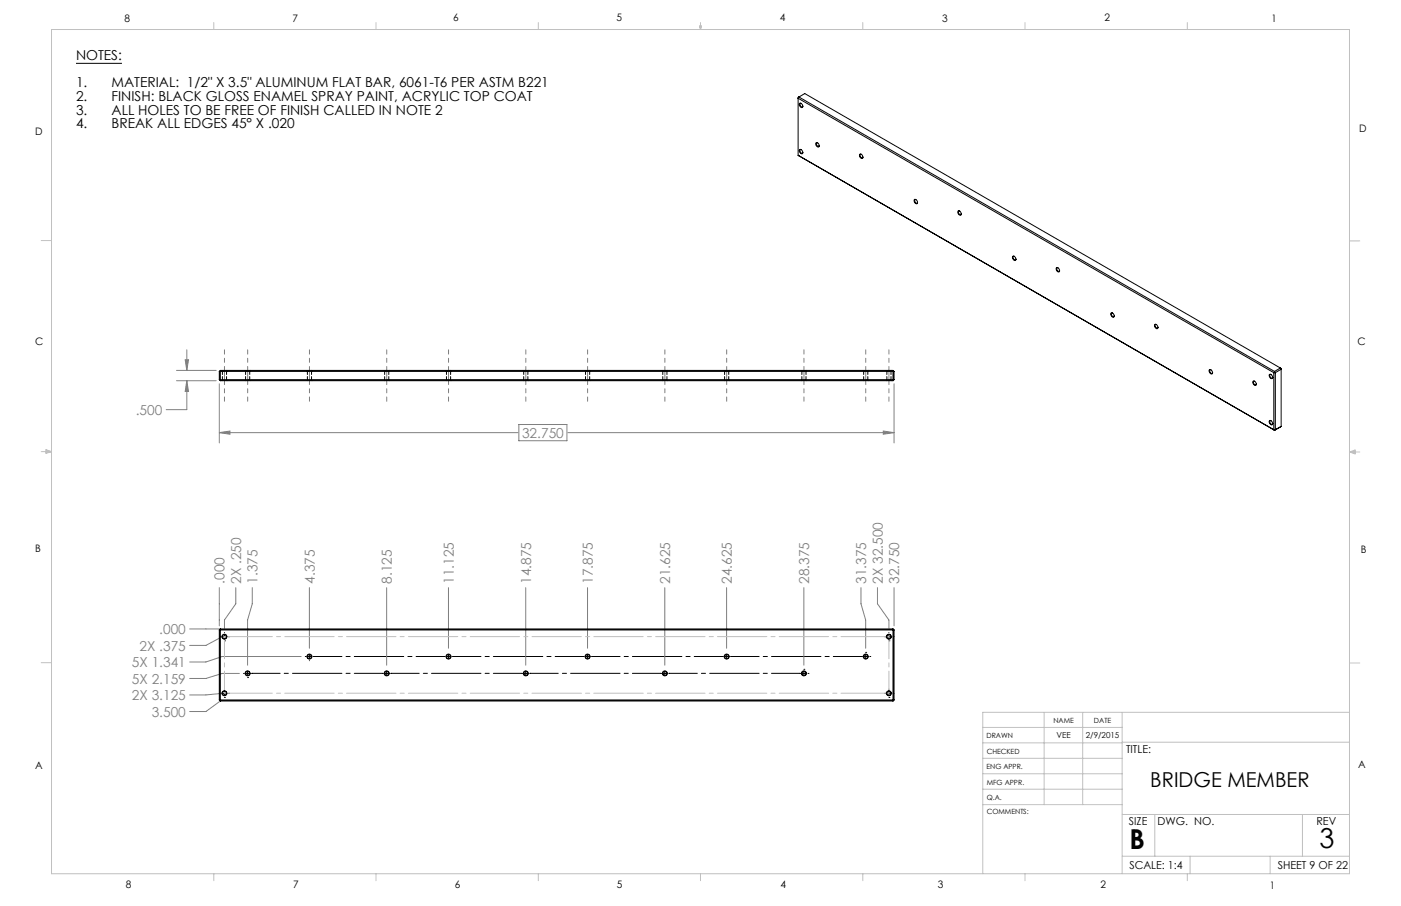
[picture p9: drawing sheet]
<svg xmlns="http://www.w3.org/2000/svg" width="432mm" height="279mm" viewBox="0 0 432 279" stroke-linecap="round" stroke-linejoin="round" font-family="sans-serif">
<g fill="none" stroke="#000" stroke-width=".31">
<path d="M23.4 19.5h14.2M67.9 196.4h.1M68.5 196.4h1.3M69.2 197.6h.1M69.2 195.1h.1M69.2 195.7v1.3M70.4 196.4h.1M272.7 196.4h.1M273.3 196.4h1.3M274 197.6h.1M274 195.1h.1M274 195.7v1.3"/>
<path d="M275.2 196.4h.1M67.9 213.8h.1M68.5 213.8h1.3M69.2 215.1h.1M69.2 212.5h.1M69.2 213.2v1.3M70.4 213.8h.1M75 207.7h.1M75.7 207.7h1.2M76.3 209h.1M76.3 207v1.3M77.6 207.7h.1"/>
<path d="M94.1 202.5h.1M94.7 202.5h1.3M95.4 201.8v1.3M95.4 203.7v.1M96.6 202.5h.1M117.9 207.7h.1M118.5 207.7h1.3M119.2 207v1.3M120.4 207.7h.1M136.9 202.5h.1M137.6 202.5h1.3M138.2 201.8v1.3"/>
<path d="M139.5 202.5h.1M160.8 207.7h.1M161.4 207.7h1.3M162 207v1.3M163.3 207.7h.1M179.8 202.5h.1M180.4 202.5h1.3M181.1 201.8v1.3M182.4 202.5h.1M203.6 207.7h.1M204.3 207.7h1.2M204.9 207v1.3"/>
<path d="M206.2 207.7h.1M222.7 202.5h.1M223.3 202.5h1.3M223.9 201.8v1.3M225.2 202.5h.1M246.5 207.7h.1M247.1 207.7h1.3M247.8 206.4h.1M247.8 207v1.3M249 207.7h.1M265.5 202.5h.1M266.2 202.5h1.2"/>
<path d="M266.8 201.2h.1M266.8 201.8v1.3M268.1 202.5h.1M272.7 213.8h.1M273.3 213.8h1.3M274 215.1h.1M274 212.5h.1M274 213.2v1.3M275.2 213.8h.1"/>
</g>
<g fill="none" stroke="#808080" stroke-width=".31">
<path d="M54.4 114.2h12.2M54.4 117.4h12.2M57.1 110.9h1l-.5 3.3zM57.6 117.4v8.9h-6.4M57.6 107.9v6.3M57.6 117.4l.5 3.3h-1zM67.6 118.4v18.2M275.6 118.4v18.2M67.6 133.4h92M67.6 133.4l3.3-.5v1zM159.9 130.9h14.8v5h-14.8zM175.1 133.4h100.5"/>
<path d="M272.2 132.9l3.4 .5-3.4 .5zM58.5 194h9.4M67.6 181.2v11.8M69.2 196.4h-.7l-5 2.6h-5M72.7 181.2v5l-3.5 5v2.6M77.8 181.2v5l-1.5 5v13.9M95.4 181.2v18.7M119.2 181.2v23.9M138.2 181.2v18.7M162 181.2v23.9M181.1 181.2v18.7M204.9 181.2v23.9"/>
<path d="M223.9 181.2v18.7M247.8 181.2v23.9M265.4 181.2v5l1.4 5v8.7M270.4 181.2v5l3.6 5v2.6M275.6 181.2v11.8M67.9 213.8h.6l-5 .5h-5M67.9 216.2l-4.4 3.2h-5M73.8 207.7h-5.3l-5 1.5h-5M92.8 202.5h-24.3l-5 1.7h-5"/>
</g>
<path d="M77.6 207.6h40.3M96.7 202.5h40.3M120.5 207.6h40.3M139.5 202.5h40.3M163.3 207.6h40.3M182.4 202.5h40.3M206.2 207.6h40.3M225.2 202.5h40.4" fill="none" stroke="#000" stroke-width=".31" stroke-dasharray="15.2 1.3 1.3 1.3" stroke-dashoffset="6.5"/>
<path d="M69.2 117.3v-2.9M76.3 117.3v-2.9M95.4 117.3v-2.9M119.2 117.3v-2.9M138.2 117.3v-2.9M162.1 117.3v-2.9M181.1 117.3v-2.9M204.9 117.3v-2.9M224 117.3v-2.9M247.8 117.3v-2.9M266.8 117.3v-2.9M274 117.3v-2.9" fill="none" stroke="#808080" stroke-width=".31" stroke-dasharray="15.2 1.3 1.3 1.3"/>
<g fill="none" stroke="#808080" stroke-width=".31" stroke-dasharray="15.2 1.3 1.3 1.3" stroke-dashoffset="13.9">
<path d="M69.2 107.9v6.5M76.3 107.9v6.5M95.4 107.9v6.5M119.2 107.9v6.5M138.2 107.9v6.5M162.1 107.9v6.5M181.1 107.9v6.5M204.9 107.9v6.5M224 107.9v6.5M247.8 107.9v6.5M266.8 107.9v6.5M274 107.9v6.5"/>
<path d="M69.2 123.8v-6.5M76.3 123.8v-6.5M95.4 123.8v-6.5M119.2 123.8v-6.5M138.2 123.8v-6.5M162.1 123.8v-6.5M181.1 123.8v-6.5M204.9 123.8v-6.5M224 123.8v-6.5M247.8 123.8v-6.5M266.8 123.8v-6.5M274 123.8v-6.5"/>
</g>
<path d="M69.2 196.3h204.8M69.2 213.8h204.8" fill="none" stroke="#c0c0c0" stroke-width=".31" stroke-dasharray="15.2 1.3 1.3 1.3" stroke-dashoffset=".5"/>
<path d="M69.2 196.3v17.5M274 196.3v17.5" fill="none" stroke="#c0c0c0" stroke-width=".31" stroke-dasharray="15.2 1.3 1.3 1.3" stroke-dashoffset="8.4"/>
<g fill="none" stroke="#c0c0c0" stroke-width=".31">
<path d="M15.9 9.1h400v260.4h-400zM65.9 6.9v2.2M115.9 6.9v2.2M165.9 6.9v2.2M215.6 8h.6l-.3 1.1zM215.7 8l.2 1.1M215.9 6.9v2.2M216 8l-.1 1.1M265.9 6.9v2.2M315.9 6.9v2.2M365.9 6.9v2.2M12.7 74.2h3.2"/>
<path d="M415.9 74.3h3.2M12.7 139.3h3.2M14.2 139.1l1.7 .2M14.2 138.7l1.7 .6-1.7 .5zM15.9 139.3l-1.7 .3M415.9 139.4h3.2M415.9 139.4l1.8-.6v1.2zM415.9 139.4l1.8 .3M417.7 139.2l-1.8 .2M12.7 204.4h3.2M321.8 219.7v28.4M333.7 219.7v28.4"/>
<path d="M345.9 219.7v49.8M415.9 204.5h3.2M415.9 219.7h-113v49.8M302.9 233.9h43M302.9 229.1h43M302.9 224.3h43M302.9 238.6h43M345.9 228.9h70M302.9 248.1h43M302.9 243.4h43M345.9 251.2h70M355.9 251.2v12.9"/>
<path d="M401.4 251.2v12.9M65.9 269.5v2.1M115.9 269.5v2.1M165.9 269.5v2.1M215.9 269.5v2.1M265.9 269.5v2.1M315.9 269.5v2.1M345.9 264.1h70M365.9 269.5v2.1M366.8 264.1v5.4M391.5 264.1v5.4"/>
</g>
<path d="M57.1 110.9h1l-.5 3.3zM57.6 117.4l.5 3.3h-1zM67.6 133.4l3.3-.5v1zM272.2 132.9l3.4 .5-3.4 .5z" fill="#808080"/>
<g fill="none" stroke="#000" stroke-width=".31">
<path d="M246.2 29.9l-.2 .4 146.6 84.6M246.2 29.9l146.6 84.6M246.2 29.9l-.2 .1v17.9M246.2 29.9l1.8-1 146.6 84.6M246.5 31.9a.79 .79 0 0 1 .8 .4 .79 .79 0 0 1-.1 .9 .95 .95 0 0 1-.7-1.3zM246.9 31.9h-.1a.6 .6 0 0 0-.1 .7 .6 .6 0 0 0 .7 .3v-.2M246 47.9l146.6 84.6M246 47.9l146.8 84.8M246.5 46.1a.79 .79 0 0 1 .8 .4 .79 .79 0 0 1-.1 .9 .95 .95 0 0 1-.7-1.3zM246.9 46.1a.57 .57 0 0 0-.4 .7 .57 .57 0 0 0 .7 .5l.2-.3M251.5 44a.8 .8 0 0 1 .9 .4 .8 .8 0 0 1-.2 1 .95 .95 0 0 1-.7-1.4zM252 44.1l-.1-.1a.59 .59 0 0 0-.2 .8 .59 .59 0 0 0 .7 .2l.1-.1"/>
<path d="M265 47.6a.81 .81 0 0 1 .8 .4 .81 .81 0 0 1-.1 .9 .95 .95 0 0 1-.7-1.3zM265.5 47.6h-.1a.59 .59 0 0 0-.2 .7 .59 .59 0 0 0 .7 .3l.1-.2M281.8 61.5a.8 .8 0 0 1 .9 .4 .8 .8 0 0 1-.2 1 .95 .95 0 0 1-.7-1.4zM282.3 61.6l-.1-.1a.6 .6 0 0 0-.2 .8 .6 .6 0 0 0 .8 .2v-.1M295.3 65.1a.81 .81 0 0 1 .8 .4 .81 .81 0 0 1-.1 .9 .95 .95 0 0 1-.7-1.3zM295.8 65.1h-.1a.59 .59 0 0 0-.2 .7 .59 .59 0 0 0 .7 .3l.1-.2M312.1 79.1a.74 .74 0 0 1 .9 .3 .74 .74 0 0 1-.2 1l-.5-.4zM312.6 79.1l-.1-.1a.6 .6 0 0 0-.2 .8 .6 .6 0 0 0 .8 .2v-.1M325.6 82.5a.81 .81 0 0 1 .8 .5 .81 .81 0 0 1-.1 .9 .95 .95 0 0 1-.7-1.4zM326.1 82.6a.55 .55 0 0 0-.3 .7 .55 .55 0 0 0 .7 .3l.1-.2M342.5 96.5a.8 .8 0 0 1 .8 .5 .8 .8 0 0 1-.2 .9 .98 .98 0 0 1-.6-1.4zM342.9 96.6l-.1-.1a.6 .6 0 0 0-.1 .8 .6 .6 0 0 0 .7 .2v-.1"/>
<path d="M67.6 114.5v2.6M67.6 117.1h208M67.6 114.5h208M67.6 117.1l.3 .3M67.9 114.2v3.2M67.9 114.2h207.3M67.9 114.2l-.3 .3M67.9 117.4h207.3M275.2 114.2v3.2M275.2 114.2l.4 .3M275.6 114.5v2.6M275.6 117.1l-.4 .3"/>
<path d="M356 100a.81 .81 0 0 1 .7 .5 .81 .81 0 0 1-.1 .9 .95 .95 0 0 1-.6-1.4zM356.4 100.1l-.1-.1a.6 .6 0 0 0-.2 .8 .6 .6 0 0 0 .8 .3v-.2M372.8 114a.8 .8 0 0 1 .8 .5 .8 .8 0 0 1-.1 .9 .98 .98 0 0 1-.7-1.4zM373.2 114.1l-.1-.1a.6 .6 0 0 0-.1 .8 .6 .6 0 0 0 .7 .2v-.1M386.3 117.5a.8 .8 0 0 1 .8 .5 .8 .8 0 0 1-.2 .9 .95 .95 0 0 1-.6-1.4zM386.7 117.6l-.1-.1a.6 .6 0 0 0-.2 .8 .6 .6 0 0 0 .8 .3v-.2M391.3 115.5a.78 .78 0 0 1 .8 .4 .78 .78 0 0 1-.1 .9 .93 .93 0 0 1-.7-1.3zM391.8 115.5h-.2a.6 .6 0 0 0-.1 .7 .6 .6 0 0 0 .7 .3l.1-.2M392.6 114.9h.5M392.6 114.9v17.6M392.8 114.5l-.2 .4M392.8 114.5l.3 .4"/>
<path d="M393.1 114.9v17.6h-.5M394.6 113.5l.3 .4-1.8 1M394.6 113.5l-1.8 1M394.6 113.5l.3 .1v17.9l-2.1 1.2M391.3 129.7a.8 .8 0 0 1 .8 .5 .8 .8 0 0 1-.1 .9 .95 .95 0 0 1-.7-1.4zM391.8 129.8l-.2-.1a.6 .6 0 0 0-.1 .8 .6 .6 0 0 0 .7 .2l.1-.1M392.6 132.5l.2 .2M67.6 194.3h208M67.6 194.3v21.6M67.9 194v22.2M67.9 194l-.3 .3M67.9 194h207.3"/>
<path d="M275.2 194v22.2M275.2 194l.4 .3M275.6 194.3v21.6M67.6 215.9h208M67.6 215.9l.3 .3M67.9 216.2h207.3M275.6 215.9l-.4 .3"/>
<circle cx="69.2" cy="196.3" r=".75"/>
<circle cx="69.2" cy="196.3" r=".63"/>
<circle cx="274" cy="196.3" r=".75"/>
<circle cx="274" cy="196.3" r=".63"/>
<circle cx="69.2" cy="213.8" r=".75"/>
<circle cx="69.2" cy="213.8" r=".63"/>
<circle cx="76.3" cy="207.7" r=".63"/>
<circle cx="76.3" cy="207.7" r=".77"/>
<circle cx="95.4" cy="202.5" r=".63"/>
<circle cx="95.4" cy="202.5" r=".77"/>
<circle cx="119.2" cy="207.7" r=".63"/>
<circle cx="119.2" cy="207.7" r=".77"/>
<circle cx="138.2" cy="202.5" r=".63"/>
<circle cx="138.2" cy="202.5" r=".77"/>
<circle cx="162" cy="207.7" r=".63"/>
<circle cx="162" cy="207.7" r=".77"/>
<circle cx="181.1" cy="202.5" r=".63"/>
<circle cx="181.1" cy="202.5" r=".77"/>
<circle cx="204.9" cy="207.7" r=".63"/>
<circle cx="204.9" cy="207.7" r=".77"/>
<circle cx="223.9" cy="202.5" r=".63"/>
<circle cx="224" cy="202.5" r=".77"/>
<circle cx="247.8" cy="207.7" r=".63"/>
<circle cx="247.8" cy="207.7" r=".77"/>
<circle cx="266.8" cy="202.5" r=".63"/>
<circle cx="266.8" cy="202.5" r=".77"/>
<circle cx="274" cy="213.8" r=".75"/>
<circle cx="274" cy="213.8" r=".63"/>
</g>
<g fill="none" stroke="#000" stroke-width=".31" stroke-dasharray="1.3 .6" stroke-dashoffset=".6">
<path d="M68.5 114.4h1.3M69.8 117.3h-1.3M75.7 114.4h1.3M77 117.3h-1.3M94.7 114.4h1.3M96 117.3h-1.3M118.6 114.4h1.2M119.8 117.3h-1.2M137.6 114.4h1.3M138.9 117.3h-1.3M161.4 114.4h1.3M162.7 117.3h-1.3"/>
<path d="M180.5 114.4h1.2M181.7 117.3h-1.2M204.3 114.4h1.3M205.6 117.3h-1.3M223.3 114.4h1.3M224.6 117.3h-1.3M247.1 114.4h1.3M248.4 117.3h-1.3M266.2 114.4h1.3M267.5 117.3h-1.3M273.3 114.4h1.3M274.6 117.3h-1.3"/>
</g>
<g fill="none" stroke="#000" stroke-width=".31" stroke-dasharray="1.3 .6">
<path d="M68.4 114.2l.1 .2M68.5 117.3l-.1 .1M69.8 114.4l.2-.2M70 117.4l-.2-.1M75.6 114.2l.1 .2M75.7 117.3l-.1 .1M77 114.4l.1-.2M77.1 117.4l-.1-.1M94.6 114.2l.1 .2M94.7 117.3l-.1 .1M96 114.4l.1-.2M96.1 117.4l-.1-.1"/>
<path d="M118.4 114.2l.2 .2M118.6 117.3l-.2 .1M119.8 114.4l.2-.2M120 117.4l-.2-.1M137.5 114.2l.1 .2M137.6 117.3l-.1 .1M138.9 114.4l.1-.2M139 117.4l-.1-.1M161.3 114.2l.1 .2M161.4 117.3l-.1 .1M162.7 114.4l.1-.2M162.8 117.4l-.1-.1"/>
<path d="M180.3 114.2l.2 .2M180.5 117.3l-.2 .1M181.7 114.4l.2-.2M181.9 117.4l-.2-.1M204.2 114.2l.1 .2M204.3 117.3l-.1 .1M205.6 114.4l.1-.2M205.7 117.4l-.1-.1M223.2 114.2l.1 .2M223.3 117.3l-.1 .1M224.6 114.4l.1-.2M224.7 117.4l-.1-.1"/>
<path d="M247 114.2l.1 .2M247.1 117.3l-.1 .1M248.4 114.4l.1-.2M248.5 117.4l-.1-.1M266.1 114.2l.1 .2M266.2 117.3l-.1 .1M267.5 114.4l.1-.2M267.6 117.4l-.1-.1M273.2 114.2l.1 .2M273.3 117.3l-.1 .1M274.6 114.4l.1-.2M274.7 117.4l-.1-.1"/>
</g>
<g fill="none" stroke="#000" stroke-width=".31" stroke-dasharray="1.3 .6" stroke-dashoffset=".1">
<path d="M68.5 114.4v2.9M69.8 117.3v-2.9M75.7 114.4v2.9M77 117.3v-2.9M94.7 114.4v2.9M96 117.3v-2.9M118.6 114.4v2.9M119.8 117.3v-2.9M137.6 114.4v2.9M138.9 117.3v-2.9M161.4 114.4v2.9M162.7 117.3v-2.9"/>
<path d="M180.5 114.4v2.9M181.7 117.3v-2.9M204.3 114.4v2.9M205.6 117.3v-2.9M223.3 114.4v2.9M224.6 117.3v-2.9M247.1 114.4v2.9M248.4 117.3v-2.9M266.2 114.4v2.9M267.5 117.3v-2.9M273.3 114.4v2.9M274.6 117.3v-2.9"/>
</g>
<g font-size="8.5">
<text x="348.1" y="261.8">B</text>
<text x="406.7" y="261.6">3</text>
</g>
<text font-size="6.3" x="354.5" y="242.8">BRIDGE MEMBER</text>
<g font-size="4.2">
<text x="23.4" y="18.6">NOTES:</text>
<text x="23.4" y="27">1.</text>
<text x="34.4" y="27">MATERIAL: 1/2&quot; X 3.5&quot; ALUMINUM FLAT BAR, 6061-T6 PER ASTM B221</text>
<text x="23.4" y="31.1">2.</text>
<text x="23.4" y="35.3">3.</text>
<text x="34.4" y="31.1">FINISH: BLACK GLOSS ENAMEL SPRAY PAINT, ACRYLIC TOP COAT</text>
<text x="34.4" y="35.3">ALL HOLES TO BE FREE OF FINISH CALLED IN NOTE 2</text>
<text x="23.4" y="39.5">4.</text>
<text x="34.4" y="39.5">BREAK ALL EDGES 45° X .020</text>
</g>
<g font-size="4.2" fill="#808080">
<text x="41.9" y="127.9">.500</text>
<text x="160.9" y="135">32.750</text>
<text x="69.2" y="180" transform="rotate(-90 69.2 180)">.000</text>
<text x="74.3" y="180" transform="rotate(-90 74.3 180)">2X .250</text>
<text x="79.4" y="180" transform="rotate(-90 79.4 180)">1.375</text>
<text x="97" y="180" transform="rotate(-90 97 180)">4.375</text>
<text x="120.8" y="180" transform="rotate(-90 120.8 180)">8.125</text>
<text x="139.8" y="180" transform="rotate(-90 139.8 180)">11.125</text>
<text x="163.7" y="180" transform="rotate(-90 163.7 180)">14.875</text>
<text x="182.7" y="180" transform="rotate(-90 182.7 180)">17.875</text>
<text x="206.5" y="180" transform="rotate(-90 206.5 180)">21.625</text>
<text x="225.6" y="180" transform="rotate(-90 225.6 180)">24.625</text>
<text x="249.4" y="180" transform="rotate(-90 249.4 180)">28.375</text>
<text x="267" y="180" transform="rotate(-90 267 180)">31.375</text>
<text x="272.1" y="180" transform="rotate(-90 272.1 180)">2X 32.500</text>
<text x="277.2" y="180" transform="rotate(-90 277.2 180)">32.750</text>
<text x="49.1" y="195.5">.000</text>
<text x="43" y="200.6">2X .375</text>
<text x="40.7" y="205.7">5X 1.341</text>
<text x="40.7" y="210.8">5X 2.159</text>
<text x="40.7" y="215.9">2X 3.125</text>
<text x="46.8" y="221">3.500</text>
</g>
<g font-size="3.4">
<text x="347.1" y="232.3">TITLE:</text>
<text x="347.9" y="254.3">SIZE</text>
<text x="356.7" y="254.4">DWG. NO.</text>
<text x="405.7" y="254.5">REV</text>
<text x="348.1" y="267.9">SCALE: 1:4</text>
<text x="393.8" y="267.9">SHEET 9 OF 22</text>
</g>
<g font-size="3.2">
<text x="38.3" y="6.7">8</text>
<text x="90.2" y="6.7">7</text>
<text x="139.7" y="6.5">6</text>
<text x="190" y="6.5">5</text>
<text x="240.4" y="6.5">4</text>
<text x="290.4" y="6.7">3</text>
<text x="340.4" y="6.5">2</text>
<text x="391.9" y="6.7">1</text>
<text x="10.9" y="41.6">D</text>
<text x="418.9" y="40.7">D</text>
<text x="10.9" y="106.3">C</text>
<text x="418.4" y="106.4">C</text>
<text x="10.8" y="170.2">B</text>
<text x="419.4" y="170.6">B</text>
<text x="10.8" y="237.2">A</text>
<text x="418.6" y="236.8">A</text>
<text x="38.8" y="273.8">8</text>
<text x="90.4" y="273.8">7</text>
<text x="140.2" y="273.8">6</text>
<text x="190.1" y="273.9">5</text>
<text x="240.5" y="273.8">4</text>
<text x="289" y="273.9">3</text>
<text x="339.1" y="273.8">2</text>
<text x="391.4" y="274.1">1</text>
</g>
<g font-size="2.5">
<text x="325.6" y="227.6">VEE</text>
<text x="334.6" y="227.7">2/9/2015</text>
</g>
<g font-size="2.2">
<text x="304.1" y="227.7">DRAWN</text>
<text x="324.7" y="222.9">NAME</text>
<text x="337.2" y="222.9">DATE</text>
<text x="304.1" y="232.6">CHECKED</text>
<text x="304" y="237.2">ENG APPR.</text>
<text x="304.2" y="241.9">MFG APPR.</text>
<text x="304.1" y="246.7">Q.A.</text>
<text x="304.1" y="250.9">COMMENTS:</text>
</g>
</svg>
